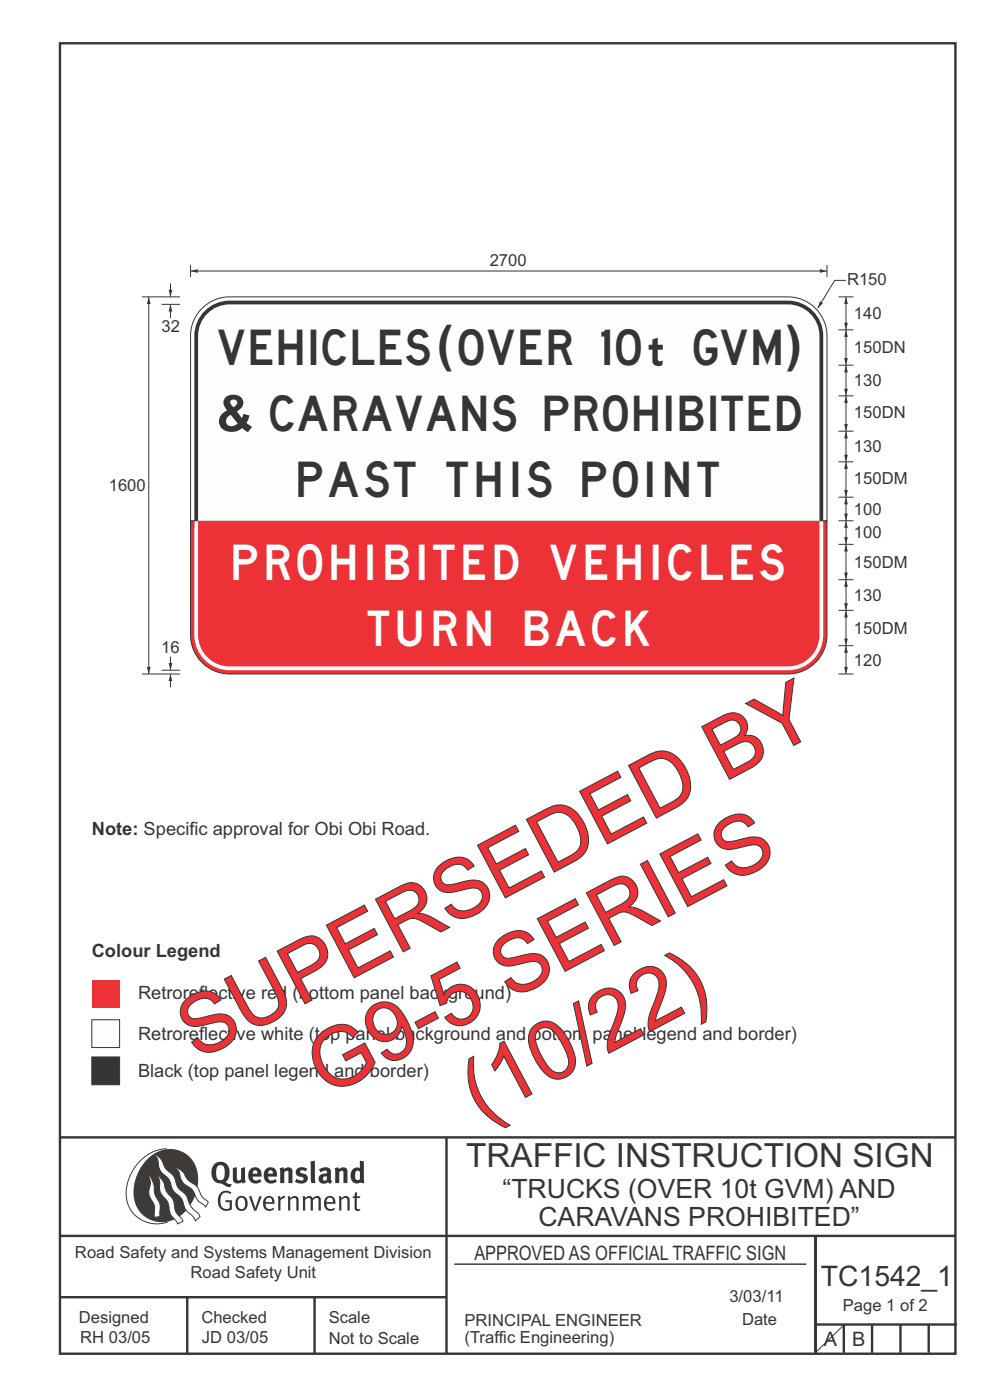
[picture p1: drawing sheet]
<svg xmlns="http://www.w3.org/2000/svg" width="210mm" height="297mm" viewBox="0 0 210 297" stroke-linecap="round" stroke-linejoin="round" font-family="sans-serif">
<g fill="none" stroke="#373435" stroke-width=".51">
<path d="M12.7 9.2h190v278h-190zM12.7 241.3h190M94.7 241.4v45.8M12.7 275.2h82M12.7 262.2h190.1M39.7 275.2v12M66.7 275.2v12M173 262.1v24.9M173 281h30M179 281v6M185 281v6M191 281v6"/>
<path d="M197 281v6"/>
</g>
<path d="M96.4 268.2h74.6" fill="none" stroke="#373435" stroke-width=".21"/>
<path d="M35.4 243.7a9.5 9.5 0 0 0-8.6 10.4 6.5 6.5 0 0 0 8.8 5.1" fill="none" stroke="#3d3a38" stroke-width=".21"/>
<path d="M31.3 245.9a6.1 6.1 0 0 1 7.3-1.6 6.1 6.1 0 0 1 3.4 6.6 8.8 8.8 0 0 1-7.2 8.4 6.1 6.1 0 0 1-6.4-7.5 10.5 10.5 0 0 1 2.9-5.9z" fill-rule="evenodd" fill="#3d3a38"/>
<g fill="#fefefe" stroke="#3d3a38" stroke-width=".21">
<path d="M31.6 249.4l.3 .3 .6 1.2 .4 2.5 1 2 .1 2.7-1.2 .2-.1-2.5-.9-1.8-.2-.7 .3-2.4z" fill-rule="evenodd"/>
<path d="M37.1 247.7l.6 .1 .9 .6 1.3 1.9 1.9 1.5 1.1 2.1 1.3 1.2-.6 1-1.6-1.5-1.2-2.2-2-1.5-.5-.9-.4-1.5z" fill-rule="evenodd"/>
<path d="M32.8 244.9l.4 .1 .9 .8 1 2.1 1.7 1.5 .9 2.5 1.7 1.6 1.2 2.5 1.6 1.6 .2 .5-1 .9-.4-.9-1.6-1.5-1-2.4-1.7-1.7-.9-2.4-1.8-1.7-.3-.9-.3-1.6z" fill-rule="evenodd"/>
<path d="M33.4 249.4l.5 .3 .7 1 .7 2 1.5 1.9 .5 2.5 1.4 1.8 .1 .1-1.1 .7-1.6-2.2-.6-2.5-1.4-1.9-.3-1v-1.6z" fill-rule="evenodd"/>
</g>
<g fill="#373435">
<path d="M46.8 253.1l.5-.4 .6-.1 .7 .1 .5 .3-.2 .3-.9-.3-.8 .2-.3 .7-.1 1.1 .1 .6 .3 .5 .5 .3 .6 .1 .4-.2v-1.3h-.8l-.1-.4h1.4v2l-.7 .2-.8 .1-.6-.2-.5-.5-.3-.8-.1-.9 .2-.8z" fill-rule="evenodd"/>
<path d="M50.7 254.3l.7-.2 .5 .5 .1 1.2-.2 .4-.3 .3h-.5l-.4-.4-.2-1.1zM50.4 254l-.5 1.1 .2 1.2 .8 .6 1-.2 .4-.4 .2-.5v-.8l-.2-.7-.3-.4-.5-.2h-.6z" fill-rule="evenodd"/>
<path d="M52.8 253.8l.5-.1 .9 2.6 .8-2.5h.5l-1.1 3h-.5z" fill-rule="evenodd"/>
<path d="M56.6 254.2l.4-.1 .4 .1 .2 .3 .1 .5h-1.4zM56.2 254l-.4 1v.7l.3 .6 .3 .4 .6 .2 1-.3 .2-.1-.2-.3-.6 .3-.7-.2-.3-.2-.1-.6v-.1h1.9l-.2-1.2-.8-.5-.5 .1z" fill-rule="evenodd"/>
<path d="M58.9 253.8l.5-.1 .1 .5 .4-.4 .6-.1-.2 .5-.4 .1-.4 .3v2.2h-.5z" fill-rule="evenodd"/>
<path d="M61 253.8h.5a.24 .24 0 0 0 .1 .3 .24 .24 0 0 0 .3-.2l.8-.2 .6 .5v2.6h-.4l-.1-2.3-.1-.3-.3-.1-.8 .5v2.2h-.5z" fill-rule="evenodd"/>
<path d="M64.2 253.8h.4a.23 .23 0 0 0 .2 .3 .23 .23 0 0 0 .3-.2l.5-.2 .5 .2a.23 .23 0 0 0 .3 .2 .23 .23 0 0 0 .2-.1l.8-.3 .6 .4 .1 2.7h-.5v-2.3l-.1-.3-.3-.1-.8 .5v2.2h-.5v-2.3l-.1-.3h-.3l-.8 .4v2.2h-.4z" fill-rule="evenodd"/>
<path d="M69.5 254.2l.5-.1 .4 .1 .2 .8h-1.3zM69.2 254l-.5 1 .1 .7 .2 .6 .4 .4 .4 .2 1.1-.3 .2-.1-.2-.3-.6 .3-.7-.2-.3-.3v-.6h1.9l-.2-1.2-.4-.3-.5-.2-.5 .1z" fill-rule="evenodd"/>
<path d="M71.8 253.8h.5a.24 .24 0 0 0 .1 .3 .24 .24 0 0 0 .4-.2l.7-.2 .6 .5 .1 2.6h-.5v-2.3l-.1-.3-.4-.1-.8 .5v2.2h-.5z" fill-rule="evenodd"/>
<path d="M75.3 253l.5-.1-.1 .9h.8l-.2 .3h-.6v2.2l.2 .2h.5v.3l-.2 .1-.6-.1-.4-.3v-2.4h-.4v-.3h.4z" fill-rule="evenodd"/>
<path d="M46.2 247.4l.4-.2h.4l.6 .6v1.8l-.2 .5-.4 .2h-.7l-.3-.5-.1-1.6zM45.5 246.9l-.4 .7-.2 .8v1l.3 .9 .7 .6 1 .2 1.6 .7 .4-.1 .3-.5h-.6l-.8-.4 .7-.9 .2-1.5a1.91 1.91 0 0 0-1.1-1.8 1.91 1.91 0 0 0-2.1 .3z" fill-rule="evenodd"/>
<path d="M49.4 247.8l.8-.2 .1 2.5 .1 .2 .3 .1 .4-.3v-2.3l.9-.2v2.6l.2 .5-.7 .3a.39 .39 0 0 0-.7 0h-.8l-.5-.4z" fill-rule="evenodd"/>
<path d="M53.8 248.4l.3-.1h.3l.2 .7h-1zM53.1 248l-.3 .5-.1 .8v.7l.4 .6 .5 .4 .6 .1 .7-.1 .6-.4-.4-.5-.4 .3h-.5l-.4-.1-.2-.4v-.3h1.9l-.1-1-.3-.6-1-.4-.5 .1z" fill-rule="evenodd"/>
<path d="M57.1 248.4l.2-.1h.4l.2 .7h-1zM56.4 248l-.4 .6-.1 .8 .1 .7 .4 .5 .5 .4 .6 .1 .6-.1 .6-.4-.3-.5-.6 .3h-.5l-.4-.6v-.2h1.9l-.1-1-.3-.6-.5-.3-.5-.1-.5 .1z" fill-rule="evenodd"/>
<path d="M59.3 247.8l.8-.2 .1 .4 1-.4 .7 .3 .1 .5v2.6h-.8v-2.3l-.3-.3-.6 .3v2.3h-.9z" fill-rule="evenodd"/>
<path d="M63 248l.9-.4 1.3 .3-.3 .6-.9-.2-.3 .2 .1 .3 1 .3 .4 .4v.8l-.4 .6-1.1 .2-1.1-.4 .3-.6 1 .4 .3-.1 .2-.3-.2-.3-.9-.3-.4-.3-.2-.6z" fill-rule="evenodd"/>
<path d="M68.6 249.7l.7-.2v.8l-.3 .2-.3-.1-.2-.3zM67.6 248.1l.4 .6 .8-.4 .5 .2a.35 .35 0 0 1 0 .5 .35 .35 0 0 1-.5 0l-1 .4-.2 .9 .2 .4 .3 .3h1.1a.49 .49 0 0 1 .8 .2l.5-.6-.3-.4v-1.7l-.2-.5-.4-.3-.6-.1z" fill-rule="evenodd"/>
<path d="M71 247.8l.8-.2 .1 .4 .9-.4 .7 .3 .2 .5v2.6h-.8l-.1-2.3-.2-.3-.6 .3v2.3h-.9z" fill-rule="evenodd"/>
<path d="M75.6 248.5l.3-.1 .4 .2v1.5l-.3 .2h-.4l-.2-.4-.1-.9zM76.3 246.2v1.3a.19 .19 0 0 1 0 .3 .19 .19 0 0 1-.3-.1l-.8 .1-.6 .5-.2 .9 .1 1 .3 .5 .6 .3h.6l.5-.2v.2h.8l-.1-4.6z" fill-rule="evenodd"/>
<path d="M65.9 246.4l.9-.2 .1 4.8h-.8l-.1-.3z" fill-rule="evenodd"/>
</g>
<path d="M179 281.1l-6 5.9" fill="none" stroke="#373435" stroke-width=".21"/>
<path d="M19.5 207.8h5.9v5.9h-5.9z" fill-rule="evenodd" fill="#ed3237"/>
<path d="M19.5 216.3h5.9v5.9h-5.9z" fill-rule="evenodd" fill="#fefefe" stroke="#373435" stroke-width=".21"/>
<path d="M19.5 224.2h5.9v5.9h-5.9z" fill-rule="evenodd" fill="#373435" stroke="#373435" stroke-width=".21"/>
<path d="M40.4 110.5h135v24.2a8.3 8.3 0 0 1-8.2 8.3h-118.5a8.3 8.3 0 0 1-8.3-8.3z" fill-rule="evenodd" fill="#ed3237" stroke="#373435" stroke-width=".21"/>
<path d="M41.2 110.5h133.4v24.2a7.5 7.5 0 0 1-7.4 7.5h-118.5a7.5 7.5 0 0 1-7.5-7.5z" fill-rule="evenodd" fill="#fefefe"/>
<path d="M42.8 65.4a8.2 8.2 0 0 1 5.9-2.4h118.5a8.3 8.3 0 0 1 8.2 8.2v39.3h-135v1.4v-40.7a8.2 8.2 0 0 1 2.4-5.8z" fill-rule="evenodd" fill="#fefefe" stroke="#373435" stroke-width=".21"/>
<path d="M43.1 66.4a7.5 7.5 0 0 1 5.6-2.6h118.5a7.5 7.5 0 0 1 7.4 7.4v39.3h-133.4v1.4v-40.7a7.4 7.4 0 0 1 1.9-4.8z" fill-rule="evenodd" fill="#373435"/>
<path d="M40.4 57.5h135" fill="none" stroke="#373435" stroke-width=".21"/>
<g fill="#373435">
<path d="M40.4 57.5l1.5-.4v.8z"/>
<path d="M173.9 57.1l1.5 .4-1.5 .4z"/>
</g>
<path d="M40.4 56.2v2.6" fill="none" stroke="#373435" stroke-width=".21"/>
<path d="M42 110.5h131.8v24.2a6.7 6.7 0 0 1-6.6 6.7h-118.5a6.7 6.7 0 0 1-6.7-6.7z" fill-rule="evenodd" fill="#ed3237"/>
<path d="M43.7 66.9a6.7 6.7 0 0 1 5-2.3h118.5a6.7 6.7 0 0 1 6.6 6.6v39.3h-131.8v-39.3a6.6 6.6 0 0 1 1.7-4.3z" fill-rule="evenodd" fill="#fefefe"/>
<path d="M179.4 59.5h-2.3l-3.6 5.9" fill="none" stroke="#373435" stroke-width=".21"/>
<path d="M173.9 63.9l.7 .4-1.1 1.1z" fill="#373435"/>
<path d="M177.9 137h3.2M179.5 137v6" fill="none" stroke="#373435" stroke-width=".21"/>
<g fill="#373435">
<path d="M179.5 137l.3 1.5h-.7z"/>
<path d="M179.1 141.5h.7l-.3 1.5z"/>
</g>
<path d="M179.5 129.5v7.5" fill="none" stroke="#373435" stroke-width=".21"/>
<g fill="#373435">
<path d="M179.5 129.5l.3 1.5h-.7z"/>
<path d="M179.1 135.5h.7l-.3 1.5z"/>
</g>
<path d="M177.9 123h3.2M179.5 123v6.5" fill="none" stroke="#373435" stroke-width=".21"/>
<g fill="#373435">
<path d="M179.5 123l.3 1.5h-.7z"/>
<path d="M179.1 128h.7l-.3 1.5z"/>
</g>
<path d="M179.5 115.5v7.5M177.9 129.5h3.2" fill="none" stroke="#373435" stroke-width=".21"/>
<g fill="#373435">
<path d="M179.5 115.5l.3 1.5h-.7z"/>
<path d="M179.1 121.5h.7l-.3 1.5z"/>
</g>
<path d="M177.9 110.5h3.2M179.5 110.5v5" fill="none" stroke="#373435" stroke-width=".21"/>
<g fill="#373435">
<path d="M179.5 110.5l.3 1.5h-.7z"/>
<path d="M179.1 114h.7l-.3 1.5z"/>
</g>
<path d="M177.9 115.5h3.2M179.5 105.5v5" fill="none" stroke="#373435" stroke-width=".21"/>
<g fill="#373435">
<path d="M179.5 105.5l.3 1.5h-.7z"/>
<path d="M179.1 109h.7l-.3 1.5z"/>
</g>
<path d="M177.9 98h3.2M179.5 98v7.5M177.9 105.5h3.2" fill="none" stroke="#373435" stroke-width=".21"/>
<g fill="#373435">
<path d="M179.5 98l.3 1.5h-.7z"/>
<path d="M179.1 104h.7l-.3 1.5z"/>
</g>
<path d="M179.5 91.5v6.5" fill="none" stroke="#373435" stroke-width=".21"/>
<g fill="#373435">
<path d="M179.5 91.5l.3 1.5h-.7z"/>
<path d="M179.1 96.5h.7l-.3 1.5z"/>
</g>
<path d="M177.9 70h3.2M177.9 77.5h3.2M179.5 70v7.5" fill="none" stroke="#373435" stroke-width=".21"/>
<g fill="#373435">
<path d="M179.5 70l.3 1.5h-.7z"/>
<path d="M179.1 76h.7l-.3 1.5z"/>
</g>
<path d="M179.5 63v7" fill="none" stroke="#373435" stroke-width=".21"/>
<g fill="#373435">
<path d="M179.5 63l.3 1.5h-.7z"/>
<path d="M179.1 68.5h.7l-.3 1.5z"/>
</g>
<path d="M177.9 63h3.2M36.2 143v2.8M177.9 143h3.2" fill="none" stroke="#373435" stroke-width=".21"/>
<path d="M36.2 143l.3 1.5h-.7z" fill="#373435"/>
<path d="M30.1 63h8.1M34.3 64.6h3.9M36.2 64.6v2.9M30.1 143h8.1M34.3 142.2h3.9" fill="none" stroke="#373435" stroke-width=".21"/>
<path d="M36.2 64.6l.3 1.5h-.7z" fill="#373435"/>
<path d="M36.2 60.1v2.9" fill="none" stroke="#373435" stroke-width=".21"/>
<path d="M35.8 61.5h.7l-.3 1.5z" fill="#373435"/>
<path d="M36.2 139.3v2.9" fill="none" stroke="#373435" stroke-width=".21"/>
<path d="M35.8 140.7h.7l-.3 1.5z" fill="#373435"/>
<path d="M31.6 63v80" fill="none" stroke="#373435" stroke-width=".21"/>
<g fill="#373435">
<path d="M31.6 63l.3 1.5h-.7z"/>
<path d="M31.2 141.5h.7l-.3 1.5z"/>
</g>
<path d="M175.4 56.2v2.6M177.9 84h3.2M177.9 91.5h3.2M179.5 84v7.5" fill="none" stroke="#373435" stroke-width=".21"/>
<g fill="#373435">
<path d="M179.5 84l.3 1.5h-.7z"/>
<path d="M179.1 90h.7l-.3 1.5z"/>
</g>
<path d="M179.5 77.5v6.5" fill="none" stroke="#373435" stroke-width=".21"/>
<g fill="#373435">
<path d="M179.5 77.5l.3 1.5h-.7z"/>
<path d="M179.1 82.5h.7l-.3 1.5z"/>
</g>
<g font-size="17.6" fill="#ed3237">
<text x="41.8" y="225" transform="rotate(-28 41.8 225)">SUPERSEDED BY</text>
<text x="69.2" y="232.8" transform="rotate(-28 69.2 232.8)">G9-5 SERIES</text>
<text x="101.8" y="237.9" transform="rotate(-28 101.8 237.9)">(10/22)</text>
</g>
<g font-size="10.6" fill="#373435">
<text x="92.7" y="76.5">(</text>
<text x="166.6" y="76.5">)</text>
<text x="46" y="91.5">&amp;</text>
</g>
<g font-size="7.5" fill="#373435">
<text x="46.3" y="77.5">VEHICLES OVER 10</text>
<text x="147.2" y="77.5">GVM</text>
<text x="57.3" y="91.5">CARAVANS PROHIBITED</text>
<text x="63.3" y="105.5">PAST THIS POINT</text>
</g>
<g font-size="7.5" fill="#fefefe">
<text x="49.6" y="123">PROHIBITED VEHICLES</text>
<text x="78" y="137">TURN BACK</text>
</g>
<text font-size="7.1" fill="#373435" x="98.9" y="247.5">TRAFFIC INSTRUCTION SIGN</text>
<text font-size="6" fill="#373435" x="174.1" y="272.8">TC1542_1</text>
<g font-size="5.6" fill="#373435">
<text x="106.6" y="254.2">“TRUCKS (OVER 10t GVM) AND</text>
<text x="114.2" y="260.1">CARAVANS PROHIBITED”</text>
</g>
<text font-size="4.5" fill="#373435" x="137.6" y="77.6">t</text>
<g font-size="4.2" fill="#373435">
<text x="100.6" y="267.2">APPROVED AS OFFICIAL TRAFFIC SIGN</text>
<text x="174.7" y="285.6">A</text>
<text x="180.7" y="285.6">B</text>
</g>
<g font-size="3.9" fill="#373435">
<text x="19.5" y="177.1">Note: Specific approval for Obi Obi Road.</text>
<text x="19.5" y="202.9">Colour Legend</text>
<text x="29.3" y="212">Retroreflective red (bottom panel background)</text>
<text x="29.3" y="220.5">Retroreflective white (top panel background and bottom panel legend and border)</text>
<text x="29.3" y="228.4">Black (top panel legend and border)</text>
</g>
<g font-size="3.5" fill="#373435">
<text x="103.9" y="56.4">2700</text>
<text x="179.7" y="60.5">R150</text>
<text x="34.2" y="70.4">32</text>
<text x="181.1" y="67.7">140</text>
<text x="181.1" y="75">150DN</text>
<text x="181.1" y="82">130</text>
<text x="181.1" y="88.7">150DN</text>
<text x="181.1" y="96">130</text>
<text x="23.1" y="104.3">1600</text>
<text x="181.1" y="102.7">150DM</text>
<text x="181.1" y="109.2">100</text>
<text x="181.1" y="114.2">100</text>
<text x="181.1" y="120.5">150DM</text>
<text x="181.1" y="127.5">130</text>
<text x="181.1" y="134.5">150DM</text>
<text x="34.2" y="138.6">16</text>
<text x="181.1" y="141.2">120</text>
<text x="15.9" y="266.8">Road Safety and Systems Management Division</text>
<text x="40.4" y="271.1">Road Safety Unit</text>
<text x="16.7" y="280.6">Designed</text>
<text x="42.7" y="280.6">Checked</text>
<text x="69.7" y="280.6">Scale</text>
<text x="98.5" y="281.3">PRINCIPAL ENGINEER</text>
<text x="154.7" y="276.2">3/03/11</text>
<text x="157.4" y="281.2">Date</text>
<text x="178.8" y="278.2">Page 1 of 2</text>
<text x="17" y="284.8">RH 03/05</text>
<text x="42.8" y="284.8">JD 03/05</text>
<text x="69.7" y="285.2">Not to Scale</text>
<text x="98.5" y="284.8">(Traffic Engineering)</text>
</g>
</svg>
